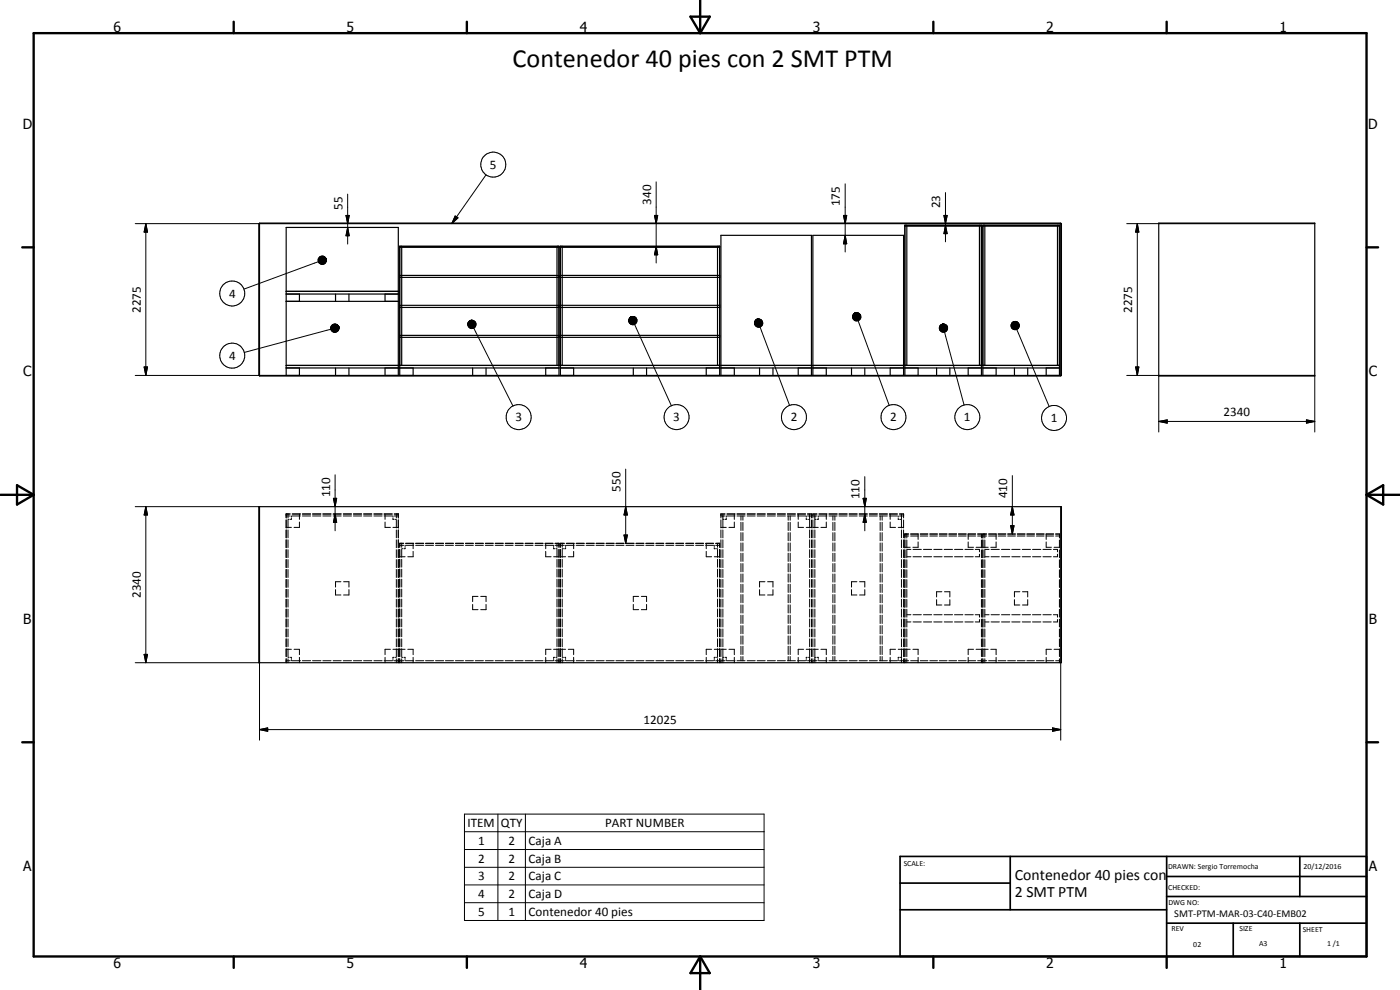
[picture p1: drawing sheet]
<svg xmlns="http://www.w3.org/2000/svg" width="420mm" height="297mm" viewBox="0 0 420 297" stroke-linecap="round" stroke-linejoin="round" font-family="sans-serif">
<g fill="none" stroke="#000" stroke-width=".35">
<path d="M77.7 67.1h240.8v45.5h-240.8zM77.9 66.9h240.4v45.9h-240.4zM120 74.2h47.8M120.6 73.9v35.7M167.2 73.9v35.7M168.2 74.2h47.8M168.7 73.9v35.7M215.3 73.9v35.7M271.6 67.9h22.9M272.1 67.6v42M294 67.6v42M295 67.9h23"/>
<path d="M295.6 67.6v42M317.4 67.6v42M347.8 67.1h46.8M347.8 66.9h46.8v45.9h-46.8zM85.9 87.4h33.6M85.9 88.2h33.6M85.9 90.4h33.6M89.9 88.2v2.2M100.7 88.2v2.2M104.7 88.2v2.2M115.6 88.2v2.2M120 92.2h47.8"/>
<path d="M120 91.6h47.8M120 83.2h47.8M120 82.6h47.8M168.2 92.2h47.8M168.2 91.6h47.8M168.2 83.2h47.8M168.2 82.6h47.8M85.9 109.6h33.6M85.9 110.4h33.6M85.9 112.6v-44.4h33.6v44.4M89.9 110.4v2.2M100.7 110.4v2.2"/>
<path d="M104.7 110.4v2.2M115.6 110.4v2.2M120 109.6h47.8M120 110.4h47.8M120 112.6v-38.7h47.8v38.7M120 101.2h47.8M120 100.6h47.8M124 110.4v2.2M141.8 110.4v2.2M145.9 110.4v2.2M163.8 110.4v2.2M168.2 109.6h47.8"/>
<path d="M168.2 110.4h47.8M168.2 112.6v-38.7h47.8v38.7M168.2 101.2h47.8M168.2 100.6h47.8M172.2 110.4v2.2M190.1 110.4v2.2M194 110.4v2.2M212 110.4v2.2M216.4 109.6h27.1M216.4 110.4h27.1M216.4 112.6v-42h27.1v42M220.4 110.4v2.2"/>
<path d="M228 110.4v2.2M232 110.4v2.2M239.6 110.4v2.2M244 112.6v-42h27.2v42M244 109.6h27.2M244 110.4h27.2M248 110.4v2.2M255.6 110.4v2.2M259.5 110.4v2.2M267.2 110.4v2.2M271.6 109.6h22.9M271.6 110.4h22.9"/>
<path d="M271.6 112.6v-45h22.9v45M275.5 110.4v2.2M281.1 110.4v2.2M285.1 110.4v2.2M290.6 110.4v2.2M295 109.6h23M295 110.4h23M295 112.6v-45h23v45M298.9 110.4v2.2M304.4 110.4v2.2M308.4 110.4v2.2M314 110.4v2.2"/>
<path d="M347.8 112.6h46.8M77.7 152h240.8v46.8h-240.8zM77.9 152v46.8M318.3 152v46.8"/>
</g>
<g fill="none" stroke="#000" stroke-width=".3">
<path d="M104.3 58.3v14.9M145.9 52.5l-10.3 14.6M196.9 54.6v24.3M253.6 55.2v20.4M283.7 57.8v14.8M40.6 67.1h37.3M43.8 67.1l.5 2.5h-1zM43.8 67.1v45.5M95.5 77.9l2.4-.3-2.4 .5zM95.5 78.1l2.4-.5-2.4 .8zM95.5 77.7h2.4M95.5 78.4l2.4-.8-2.3 1.1z"/>
<path d="M95.5 77.6h2.4l-2.4 .3zM95.5 78.5l-22.3 8.2M95.5 77.5h2.4M95.6 78.7l2.3-1.1-2.2 1.3zM95.7 77.3l2.2 .3h-2.4zM95.7 78.9l2.2-1.3-2 1.4zM95.9 77.1l.2-.1 1.8 .6zM95.9 77.1l2 .5-2.2-.3zM95.9 79l2-1.4-1.7 1.6zM96.1 77l.2-.1 1.6 .7zM96.2 79.2l1.7-1.6-1.5 1.7zM96.3 76.9l.3-.1 1.3 .8z"/>
<path d="M96.6 76.8l1.3 .8zM96.8 76.8l1.1 .8zM97.1 76.9l.8 .7zM97.4 77l.5 .6zM97.6 77.2l.3 .4zM97.9 77.6l-1.2 1.7h-.3zM97.9 77.6l-1 1.7h-.2zM97.9 77.6l-.7 1.6-.3 .1zM97.9 77.6l-.5 1.5-.2 .1zM97.9 77.6l-.5 1.5zM97.9 77.6l-.3 1.3zM97.9 77.6l-.1 1.1z"/>
<path d="M97.9 77.6v.8zM97.9 77.6v.6zM97.9 77.6v.3zM103.8 64.6h1l-.5 2.5zM104.3 68.2l.5 2.5h-1zM136.6 64.8l.8 .6-1.8 1.7zM196.4 64.6h1l-.5 2.5zM196.9 73.9l.5 2.6h-1zM253.1 64.6h1l-.5 2.5zM253.6 70.6l.5 2.6h-1zM283.3 64.6h1l-.6 2.5zM283.7 67.6l.6 2.5h-1z"/>
<path d="M338.1 67.1h9.7M341.3 67.1l.5 2.5h-1zM341.3 67.1v45.5M99.2 98.4l2.5-.3-2.4 .6zM99.2 98.2h2.5M99.3 98.1h2.4l-2.5 .3zM99.3 98.7l2.4-.6-2.4 .8zM99.3 98.8l-26 6.9M99.3 98h2.4M99.3 98.9l2.4-.8-2.3 1zM99.4 97.9l2.3 .2h-2.4zM99.4 99.1l2.3-1-2.1 1.3z"/>
<path d="M99.5 97.7l2.2 .4-2.3-.2zM99.6 99.4l2.1-1.3-1.9 1.4zM99.7 97.5l.3-.2 1.7 .8zM99.7 97.5l2 .6-2.2-.4zM99.8 99.5l1.9-1.4-1.6 1.6zM100 97.3l.2-.1 1.5 .9zM100.1 99.7l1.6-1.6-1.4 1.6zM100.2 97.2h.3l1.2 .9zM100.5 97.2l1.2 .9zM100.7 97.2l1 .9zM101 97.3l.7 .8zM101.2 97.5l.5 .6z"/>
<path d="M101.4 97.7l.3 .4zM101.7 98.1l-1.1 1.6h-.3zM101.7 98.1l-.8 1.6h-.3zM101.7 98.1l-.6 1.4-.2 .2zM101.7 98.1l-.6 1.4zM101.7 98.1l-.4 1.3zM101.7 98.1l-.2 1.1zM101.7 98.1l-.1 .8zM101.7 98.1v.6zM101.7 98.1v.3zM140.6 96.6l.4-.4zM140.6 96.6l.4-.4-.5 .6z"/>
<path d="M140.9 96.2v2.2M141 96.2l-.6 .8zM141 96.2l-.6 1.1zM141 96.2l-.6 1.4v-.3zM141 96.2l-.5 1.6-.1-.2zM141 96.2l-.4 1.8-.1-.2zM141 96.2l-.2 2.1-.2-.3zM141 96.2v2.2l-.2-.1zM141 96.2l.3 2.4-.3-.2zM141 96.2l.5 2.4h-.2zM141 96.2l.8 2.4h-.3zM141 96.2l1.1 2.3-.3 .1z"/>
<path d="M141 96.2l1.3 2.2-.2 .1zM141 96.2l1.5 2-.2 .2zM141 96.2l1.7 1.8-.2 .2zM141 96.2l1.8 1.5-.1 .3zM141 96.2l1.9 1.3-.1 .2zM141 96.2l1.9 1v.3zM141 96.2l1.8 .7 .1 .3zM141 96.2l1.7 .5 .1 .2zM141 96.2l1.5 .3 .2 .2zM141 96.2l1.5 .3zM141 96.2l1.3 .1zM141 96.2h1.1z"/>
<path d="M141 96.2l.8-.1zM141 96.2l.6-.1zM141 96.2l.3-.1zM141.1 96.2v2.4M142.2 98.4l11.8 23.4M188.8 95.6l.6-.6-.6 .8zM189 95.4l.4-.4-.6 .6zM189.2 95.2l.2-.2-.4 .4zM189.4 95v2.4M189.4 95l-.7 1.1zM189.4 95l-.7 1.4zM189.4 95l-.6 1.6-.1-.2z"/>
<path d="M189.4 95l-.5 1.9-.1-.3zM189.4 95l-.4 2.1-.1-.2zM189.4 95l-.1 2.3-.3-.2zM189.4 95l.1 2.4-.2-.1zM189.4 95l.4 2.5-.3-.1zM189.4 95l.7 2.5h-.3zM189.4 95l.9 2.4-.2 .1zM189.4 95l1.2 2.3-.3 .1zM189.4 95l1.4 2.1-.2 .2zM189.4 95l1.6 1.9-.2 .2zM189.4 95l1.7 1.6-.1 .3zM189.4 95l1.8 1.4-.1 .2z"/>
<path d="M189.4 95l1.8 1.1v.3zM189.4 95l1.8 .9v.2zM189.4 95l1.6 .6 .2 .3zM189.4 95l1.5 .4 .1 .2zM189.4 95l1.5 .4zM189.4 95l1.3 .2zM189.4 95h1zM189.4 95h.8zM189.4 95h.5zM189.4 95h.3zM190.4 97.3l11.1 24.5M226.5 96.5l.7-.7-.8 1z"/>
<path d="M226.6 96.3l.6-.5-.7 .7zM226.8 96.1l.4-.3zM226.8 96.1l.4-.3-.6 .5zM227.1 95.8v2.3M227.2 95.8l-.8 1.3v-.3zM227.2 95.8l-.7 1.5-.1-.2zM227.2 95.8l-.6 1.8-.1-.3zM227.2 95.8l-.4 2-.2-.2zM227.2 95.8l-.2 2.2-.2-.2zM227.2 95.8v2.3l-.2-.1zM227.2 95.8l.2 2.4-.2-.1zM227.2 95.8l.5 2.4h-.3z"/>
<path d="M227.2 95.8l.8 2.4h-.3zM227.2 95.8l1 2.3-.2 .1zM227.2 95.8l1.3 2.1-.3 .2zM227.2 95.8l1.5 1.9-.2 .2zM227.2 95.8l1.6 1.7-.1 .2zM227.2 95.8l1.7 1.4-.1 .3zM227.2 95.8l1.7 1.2v.2zM227.2 95.8l1.7 .9v.3zM227.2 95.8l1.6 .6 .1 .3zM227.2 95.8l1.6 .6zM227.2 95.8l1.3 .2 .2 .2zM227.2 95.8l1.3 .2z"/>
<path d="M227.2 95.8l1.1 .1zM227.2 95.8h.8zM227.2 95.8l.6-.1zM227.2 95.8l.3-.1zM227.3 95.8v2.4M228.1 98.1l8.9 23.6M255.9 94.6l.8-.7-.8 1zM256.1 94.4l.6-.5-.8 .7zM256.2 94.1l.5-.2zM256.2 94.1l.5-.2-.6 .5zM256.7 93.9l-.8 1.3zM256.7 93.9l-.8 1.5v-.2z"/>
<path d="M256.7 93.9l-.7 1.8-.1-.3zM256.7 93.9l-.5 2-.2-.2zM256.7 93.9l-.3 2.2-.2-.2zM256.7 93.9l-.1 2.3-.2-.1zM256.7 93.9l.2 2.4-.3-.1zM256.7 93.9l.4 2.4h-.2zM256.7 93.9l.7 2.4h-.3zM256.7 93.9l1 2.3-.3 .1zM256.7 93.9l1.2 2.2-.2 .1zM256.7 93.9l1.4 1.9-.2 .3zM256.7 93.9l1.5 1.7-.1 .2zM256.7 93.9l1.6 1.5-.1 .2z"/>
<path d="M256.7 93.9l1.6 1.2v.3zM256.7 93.9l1.6 .9v.3zM256.7 93.9l1.6 .7v.2zM256.7 93.9l1.6 .7zM256.7 93.9l1.4 .5zM256.7 93.9l1.3 .2zM256.7 93.9l1 .1zM256.7 93.9h.8zM256.7 93.9l.5-.1zM256.7 93.9h.3zM256.7 93.9v2.4M257.5 96.3l9.4 25.3"/>
<path d="M281.9 98.2l1-.9-1 1.2zM282 97.9l.9-.6-1 .9zM282.1 97.7l.8-.4zM282.1 97.7l.8-.4-.9 .6zM282.4 97.5l.5-.2zM282.7 97.3v2.4M282.9 97.3l-1 1.4v-.2zM282.9 97.3l-.9 1.7-.1-.3zM282.9 97.3l-.8 1.9-.1-.2zM282.9 97.3l-.5 2.1-.3-.2zM282.9 97.3l-.3 2.3-.2-.2zM282.9 97.3l-.1 2.4-.2-.1z"/>
<path d="M282.9 97.3l.2 2.4h-.3zM282.9 97.3l.5 2.4h-.3zM282.9 97.3l.7 2.3-.2 .1zM282.9 97.3l1 2.2-.3 .1zM282.9 97.3l1.1 2-.1 .2zM282.9 97.3l1.3 1.8-.2 .2zM282.9 97.3l1.4 1.5-.1 .3zM282.9 97.3l1.5 1.3-.1 .2zM282.9 97.3l1.5 1v.3zM282.9 97.3l1.4 .8 .1 .2zM282.9 97.3l1.4 .5v.3zM282.9 97.3l1.4 .5z"/>
<path d="M282.9 97.3l1.1 .3zM282.9 97.3l1 .2zM282.9 97.3h.7zM282.9 97.3l.5-.1zM282.9 97.3l.2-.1zM282.9 97.3v2.4M283.5 99.7l5.8 21.8M303.6 97.1l.6-.5-.7 .7zM303.7 96.9l.5-.3zM303.7 96.9l.5-.3-.6 .5zM304.1 96.6v2.2M304.2 96.6l-.8 1z"/>
<path d="M304.2 96.6l-.8 1.3zM304.2 96.6l-.7 1.5zM304.2 96.6l-.6 1.8-.1-.3zM304.2 96.6l-.4 2-.2-.2zM304.2 96.6l-.2 2.2-.2-.2zM304.2 96.6v2.2h-.2zM304.2 96.6l.3 2.3-.3-.1zM304.2 96.6l.5 2.3h-.2zM304.2 96.6l.8 2.3h-.3zM304.2 96.6l1.1 2.2-.3 .1zM304.2 96.6l1.3 2-.2 .2zM304.2 96.6l1.5 1.8-.2 .2z"/>
<path d="M304.2 96.6l1.6 1.6-.1 .2zM304.2 96.6l1.7 1.4-.1 .2zM304.2 96.6l1.7 1.1v.3zM304.2 96.6l1.7 .8v.3zM304.2 96.6l1.6 .6 .1 .2zM304.2 96.6l1.6 .6zM304.2 96.6l1.3 .1 .1 .2zM304.2 96.6l1.3 .1zM304.2 96.6h1.1zM304.2 96.6l.8-.1zM304.2 96.6l.5-.2zM304.2 96.6l.2-.1z"/>
<path d="M304.3 96.6v2.3M305.1 98.8l9.8 23.2M40.6 112.6h37.3M43.3 110.1h1l-.5 2.5zM338.1 112.6h9.7M340.8 110.1h1l-.5 2.5zM347.8 112.8v16.8M394.6 112.8v16.8M347.8 126.4l2.5-.4v1zM347.8 126.4h46.8M392.1 126l2.5 .4-2.5 .6zM40.6 152h37.3"/>
<path d="M43.8 152l.5 2.5h-1zM43.8 152v46.8M85.9 154.8h1.2M85.9 158.2h1.5M85.9 156v2.4M85.9 159v2.4M86.4 155.8h.4M86.4 154.2v1.2M86.4 156v2.4M86.4 159v2.4M87.1 154.2h-1.2v1.2M87.4 155.5v.3h-.2"/>
<path d="M87.4 154.8v.4M87.7 154.2h2.5M87.7 154.8h2.5M89.9 156.6v1.6h-1.6M89.9 154.2v1.6M90.8 154.2h2.4M90.8 154.8h2.4M93.8 154.2h2.5M93.8 154.8h2.5M96.9 154.2h2.4M96.9 154.8h2.4M100 154.2h2.4"/>
<path d="M100 154.8h2.4M100.1 149.5h.9l-.4 2.5zM100.6 154.2l.4 2.5h-.9zM100.6 142.5v16.8M103 154.2h2.5M103 154.8h2.5M106.1 154.2h2.4M106.1 154.8h2.4M109.1 154.2h2.5M109.1 154.8h2.5M112.2 154.2h2.5M112.2 154.8h2.5"/>
<path d="M115.3 154.2h2.4M115.3 154.8h2.4M115.6 156.6v1.6h1.6M115.6 154.2v1.6M117.9 158.2h1.6M117.9 155.5v.3h.4M117.9 154.8v.4M118.3 154.2h1.2v1.2M118.3 154.8h1.2M118.6 155.8h.3M118.9 154.2v1.2M118.9 156v2.4"/>
<path d="M118.9 159v2.4M119.5 156v2.4M119.5 159v2.4M187.8 152l.5 2.5h-1zM187.8 140.8v22.2M216.4 156v2.4M216.4 159v2.4M216.4 154.8h1.2M216.4 158.2h1.6M216.9 154.2v1.2M216.9 155.5v.3h.4M216.9 156v2.4"/>
<path d="M216.9 159v2.4M217.6 154.2h-1.2v1.2M218 155.5v.3h-.4M218 154.8v.4M218.2 154.2h2.4M218.2 154.8h2.4M220.4 156.6v1.6h-1.6M220.4 154.2v1.6M221.2 154.2h2.4M221.2 154.8h2.4M222.4 154.8v1.3M222.4 156.7v2.5"/>
<path d="M222.4 159.8v2.5M223 154.8v1.3M223 156.7v2.5M223 159.8v2.5M224.2 154.2h2.4M224.2 154.8h2.4M227.2 154.2h2.4M227.2 154.8h2.4M230.3 154.2h2.4M230.3 154.8h2.4M233.3 154.2h2.4M233.3 154.8h2.4"/>
<path d="M236.3 154.2h2.4M236.3 154.8h2.4M236.5 154.8v1.3M236.5 156.7v2.5M236.5 159.8v2.5M237.1 154.8v1.3M237.1 156.7v2.5M237.1 159.8v2.5M239.3 154.2h2.5M239.3 154.8h2.5M239.6 156.6v1.6h1.6M239.6 154.2v1.6"/>
<path d="M242 158.2h1.5M242 155.5v.3h.3M242 154.8v.4M242.3 154.2h1.2v1.2M242.3 154.8h1.2M243 154.2v1.2M243 155.5v.3h-.4M243 156v2.4M243 159v2.4M243.5 156v2.4M243.5 159v2.4M244 156v2.4"/>
<path d="M244 159v2.4M244 154.8h1.2M244 158.2h1.6M244.5 154.2v1.2M244.5 155.5v.3h.4M244.5 156v2.4M244.5 159v2.4M245.2 154.2h-1.2v1.2M245.6 154.8v.4M245.6 155.5v.3h-.4M245.8 154.2h2.4M245.8 154.8h2.4"/>
<path d="M248 156.6v1.6h-1.6M248 154.2v1.6M248.8 154.2h2.4M248.8 154.8h2.4M250 154.8v1.3M250 156.7v2.5M250 159.8v2.5M250.6 154.8v1.3M250.6 156.7v2.5M250.6 159.8v2.5M251.8 154.2h2.4M251.8 154.8h2.4"/>
<path d="M254.8 154.2h2.4M254.8 154.8h2.4M257.8 154.2h2.5M257.8 154.8h2.5M259 149.5h1l-.5 2.5zM259.5 154.2l.5 2.5h-1zM259.5 143v16.3M260.9 154.2h2.4M260.9 154.8h2.4M263.9 154.2h2.4M263.9 154.8h2.4M264.1 154.8v1.3"/>
<path d="M264.1 156.7v2.5M264.1 159.8v2.5M264.7 154.8v1.3M264.7 156.7v2.5M264.7 159.8v2.5M266.9 154.2h2.4M266.9 154.8h2.4M267.2 156.6v1.6h1.6M267.2 154.2v1.6M269.6 158.2h1.6M269.6 155.5v.3h.3M269.6 154.8v.4"/>
<path d="M269.9 154.2h1.3v1.2M269.9 154.8h1.3M270.5 154.2v1.2M270.5 155.5v.3h-.3M270.5 156v2.4M270.5 159v2.4M271.2 156v2.4M271.2 159v2.4M303.3 157.7h1l-.5 2.5zM303.8 152l.5 2.5h-1zM303.8 142.7v17.5M85.9 162v2.3"/>
<path d="M85.9 164.9v2.4M85.9 167.9v2.4M85.9 170.9v2.4M85.9 173.9v2.3M85.9 176.8v2.4M85.9 179.8v2.4M86.4 162v2.3M86.4 164.9v2.4M86.4 167.9v2.4M86.4 170.9v2.4M86.4 173.9v2.3M86.4 176.8v2.4"/>
<path d="M86.4 179.8v2.4M100.7 176.9v1.6h1.6M102.3 174.5h-1.6v1.6M103.1 174.5h1.6v1.6M104.7 176.9v1.6h-1.6M118.9 162v2.3M118.9 164.9v2.4M118.9 167.9v2.4M118.9 170.9v2.4M118.9 173.9v2.3M118.9 176.8v2.4M118.9 179.8v2.4"/>
<path d="M119.5 162v2.3M119.5 164.9v2.4M119.5 167.9v2.4M119.5 170.9v2.4M119.5 173.9v2.3M119.5 176.8v2.4M119.5 179.8v2.4M120 164.8v2.4M120 167.8v2.4M120 170.8v2.3M120 173.8v2.3M120 176.7v2.4"/>
<path d="M120 179.7v2.4M120 163.6h1.1M120 167h1.6M120.6 163v1.2M120.6 164.8v2.4M120.6 167.8v2.4M120.6 170.8v2.3M120.6 173.8v2.3M120.6 176.7v2.4M120.6 179.7v2.4M120.6 164.6h.3M121.1 163h-1.1v1.2"/>
<path d="M121.6 164.3v.3h-.4M121.6 163.6v.4M121.7 163h2.5M121.7 163.6h2.5M124 165.4v1.6h-1.6M124 163v1.6M124.7 163h2.5M124.7 163.6h2.5M127.7 163h2.4M127.7 163.6h2.4M130.7 163h2.4M130.7 163.6h2.4"/>
<path d="M133.7 163h2.4M133.7 163.6h2.4M136.7 163h2.4M136.7 163.6h2.4M139.7 163h2.4M139.7 163.6h2.4M142.7 163h2.4M142.7 163.6h2.4M143.5 178.9h-1.7v1.6M144.3 178.9h1.6v1.6M145.7 163h2.3M145.7 163.6h2.3"/>
<path d="M148.6 163h2.4M148.6 163.6h2.4M151.6 163h2.4M151.6 163.6h2.4M154.6 163h2.4M154.6 163.6h2.4M157.6 163h2.4M157.6 163.6h2.4M160.6 163h2.4M160.6 163.6h2.4M163.6 163h2.4M163.6 163.6h2.4"/>
<path d="M163.8 163v1.6M163.8 165.4v1.6h1.6M166.1 167h1.7M166.1 163.6v.4M166.1 164.3v.3h.4M166.6 163h1.2v1.2M166.6 163.6h1.2M166.8 164.6h.4M167.2 163v1.2M167.2 164.8v2.4M167.2 167.8v2.4M167.2 170.8v2.3"/>
<path d="M167.2 173.8v2.3M167.2 176.7v2.4M167.2 179.7v2.4M167.8 164.8v2.4M167.8 167.8v2.4M167.8 170.8v2.3M167.8 173.8v2.3M167.8 176.7v2.4M167.8 179.7v2.4M168.2 163.6h1.2M168.2 164.8v2.4M168.2 167.8v2.4"/>
<path d="M168.2 170.8v2.3M168.2 173.8v2.3M168.2 176.7v2.4M168.2 179.7v2.4M168.2 167h1.5M168.7 163v1.2M168.7 164.8v2.4M168.7 167.8v2.4M168.7 170.8v2.3M168.7 173.8v2.3M168.7 176.7v2.4M168.7 179.7v2.4"/>
<path d="M168.7 164.6h.4M169.4 163h-1.2v1.2M169.7 164.3v.3h-.3M169.7 163.6v.4M170 163h2.3M170 163.6h2.3M172.2 165.4v1.6h-1.7M172.2 163v1.6M172.9 163h2.4M172.9 163.6h2.4M175.9 163h2.4M175.9 163.6h2.4"/>
<path d="M178.9 163h2.4M178.9 163.6h2.4M181.9 163h2.4M181.9 163.6h2.4M184.9 163h2.4M184.9 163.6h2.4M187.3 160.5h1l-.5 2.5zM187.9 163h2.4M187.9 163.6h2.4M190.9 163h2.3M190.9 163.6h2.3M191.7 178.9h-1.6v1.6"/>
<path d="M192.5 178.9h1.5v1.6M193.8 163h2.4M193.8 163.6h2.4M196.8 163h2.4M196.8 163.6h2.4M199.8 163h2.4M199.8 163.6h2.4M202.8 163h2.4M202.8 163.6h2.4M205.8 163h2.4M205.8 163.6h2.4M208.8 163h2.3"/>
<path d="M208.8 163.6h2.3M211.8 163h2.4M211.8 163.6h2.4M212 165.4v1.6h1.6M212 163v1.6M214.4 167h1.6M214.4 164.3v.3h.3M214.4 163.6v.4M214.8 163h1.2v1.2M214.8 163.6h1.2M215 164.6h.3M215.3 163v1.2"/>
<path d="M215.3 164.8v2.4M215.3 167.8v2.4M215.3 170.8v2.3M215.3 173.8v2.3M215.3 176.7v2.4M215.3 179.7v2.4M216 164.8v2.4M216 167.8v2.4M216 170.8v2.3M216 173.8v2.3M216 176.7v2.4M216 179.7v2.4"/>
<path d="M216.4 162v2.3M216.4 164.9v2.4M216.4 167.9v2.4M216.4 170.9v2.4M216.4 173.9v2.3M216.4 176.8v2.4M216.4 179.8v2.4M216.9 162v2.3M216.9 164.9v2.4M216.9 167.9v2.4M216.9 170.9v2.4M216.9 173.9v2.3"/>
<path d="M216.9 176.8v2.4M216.9 179.8v2.4M222.4 162.9v2.5M222.4 166v2.4M222.4 169.1v2.5M222.4 172.2v2.5M222.4 175.3v2.5M222.4 178.4v2.4M223 162.9v2.5M223 166v2.4M223 169.1v2.5M223 172.2v2.5"/>
<path d="M223 175.3v2.5M223 178.4v2.4M228 176.9v1.6h1.6M229.6 174.5h-1.6v1.6M230.4 174.5h1.6v1.6M232 176.9v1.6h-1.6M236.5 162.9v2.5M236.5 166v2.4M236.5 169.1v2.5M236.5 172.2v2.5M236.5 175.3v2.5M236.5 178.4v2.4"/>
<path d="M237.1 162.9v2.5M237.1 166v2.4M237.1 169.1v2.5M237.1 172.2v2.5M237.1 175.3v2.5M237.1 178.4v2.4M243 162v2.3M243 164.9v2.4M243 167.9v2.4M243 170.9v2.4M243 173.9v2.3M243 176.8v2.4"/>
<path d="M243 179.8v2.4M243.5 162v2.3M243.5 164.9v2.4M243.5 167.9v2.4M243.5 170.9v2.4M243.5 173.9v2.3M243.5 176.8v2.4M243.5 179.8v2.4M244 162v2.3M244 164.9v2.4M244 167.9v2.4M244 170.9v2.4"/>
<path d="M244 173.9v2.3M244 176.8v2.4M244 179.8v2.4M244.5 162v2.3M244.5 164.9v2.4M244.5 167.9v2.4M244.5 170.9v2.4M244.5 173.9v2.3M244.5 176.8v2.4M244.5 179.8v2.4M250 162.9v2.5M250 166v2.4"/>
<path d="M250 169.1v2.5M250 172.2v2.5M250 175.3v2.5M250 178.4v2.4M250.6 162.9v2.5M250.6 166v2.4M250.6 169.1v2.5M250.6 172.2v2.5M250.6 175.3v2.5M250.6 178.4v2.4M255.6 176.9v1.6h1.6M257.2 174.5h-1.6v1.6"/>
<path d="M258 174.5h1.5v1.6M259.5 176.9v1.6h-1.5M264.1 162.9v2.5M264.1 166v2.4M264.1 169.1v2.5M264.1 172.2v2.5M264.1 175.3v2.5M264.1 178.4v2.4M264.7 162.9v2.5M264.7 166v2.4M264.7 169.1v2.5M264.7 172.2v2.5"/>
<path d="M264.7 175.3v2.5M264.7 178.4v2.4M270.5 162v2.3M270.5 164.9v2.4M270.5 167.9v2.4M270.5 170.9v2.4M270.5 173.9v2.3M270.5 176.8v2.4M270.5 179.8v2.4M271.2 162v2.3M271.2 164.9v2.4M271.2 167.9v2.4"/>
<path d="M271.2 170.9v2.4M271.2 173.9v2.3M271.2 176.8v2.4M271.2 179.8v2.4M271.6 164.2h1.6M271.6 160.8h1.1M271.6 162v2.4M271.6 165v2.3M271.6 167.9v2.4M271.6 170.9v2.4M271.6 173.9v2.4M271.6 176.8v2.4"/>
<path d="M271.6 179.8v2.4M272.1 167h1.3M272.1 160.2v1.2M272.1 162v2.4M272.1 165v2.3M272.1 167.9v2.4M272.1 170.9v2.4M272.1 173.9v2.4M272.1 176.8v2.4M272.1 179.8v2.4M272.1 164.8h1.3M272.7 160.2h-1.1v1.2"/>
<path d="M273.3 160.8h2.3M273.3 160.2h2.3M274 167h2.5M274 164.8h2.5M275.5 162.6v1.6h-1.5M275.5 160.2v1.6M276.2 160.8h2.3M276.2 160.2h2.3M277.1 167h2.5M277.1 164.8h2.5M279 160.8h2.3M279 160.2h2.3"/>
<path d="M280.2 167h2.5M280.2 164.8h2.5M281.1 179.9v1.6h1.5M281.9 160.8h2.3M281.9 160.2h2.3M282.6 177.5h-1.5v1.6M283.4 167h2.5M283.4 164.8h2.5M283.5 177.5h1.6v1.6M284.8 160.8h2.3M284.8 160.2h2.3M285.1 179.9v1.6h-1.6"/>
<path d="M286.5 167h2.5M286.5 164.8h2.5M287.6 160.8h2.4M287.6 160.2h2.4M289.6 167h2.5M289.6 164.8h2.5M290.5 160.8h2.3M290.5 160.2h2.3M290.6 162.6v1.6h1.6M290.6 160.2v1.6M292.7 164.8h1.3v.8M292.9 164.2h1.6"/>
<path d="M293.4 160.8h1.1M293.4 160.2h1.1v1.2M294 166.3v.7h-1.3M294.5 162v2.4M294.5 165v2.3M294.5 167.9v2.4M294.5 170.9v2.4M294.5 173.9v2.4M294.5 176.8v2.4M294.5 179.8v2.4M295 164.2h1.6M295 162v2.4"/>
<path d="M295 165v2.3M295 167.9v2.4M295 170.9v2.4M295 173.9v2.4M295 176.8v2.4M295 179.8v2.4M295 160.8h1.1M295.6 167h1.2M295.6 160.2v1.2M295.6 162v2.4M295.6 165v2.3M295.6 167.9v2.4"/>
<path d="M295.6 170.9v2.4M295.6 173.9v2.4M295.6 176.8v2.4M295.6 179.8v2.4M295.6 164.8h1.2M296.1 160.2h-1.1v1.2M296.7 160.8h2.3M296.7 160.2h2.3M297.4 167h2.5M297.4 164.8h2.5M298.9 162.6v1.6h-1.6M298.9 160.2v1.6"/>
<path d="M299.5 160.8h2.4M299.5 160.2h2.4M300.6 167h2.5M300.6 164.8h2.5M302.4 160.8h2.3M302.4 160.2h2.3M303.6 167h2.5M303.6 164.8h2.5M304.4 179.9v1.6h1.7M305.3 160.8h2.3M305.3 160.2h2.3M306.1 177.5h-1.7v1.6"/>
<path d="M306.8 167h2.5M306.8 164.8h2.5M306.9 177.5h1.5v1.6M308.2 160.8h2.3M308.2 160.2h2.3M308.4 179.9v1.6h-1.5M309.9 167h2.5M309.9 164.8h2.5M311.1 160.8h2.2M311.1 160.2h2.2M313 167h2.5M313 164.8h2.5"/>
<path d="M313.9 160.8h2.3M313.9 160.2h2.3M314 162.6v1.6h1.5M314 160.2v1.6M316.1 164.8h1.3v.8M316.3 164.2h1.7M316.8 160.2h1.2v1.2M316.8 160.8h1.2M317.4 166.3v.7h-1.3M318 162v2.4M318 165v2.3M318 167.9v2.4"/>
<path d="M318 170.9v2.4M318 173.9v2.4M318 176.8v2.4M318 179.8v2.4M40.6 198.8h37.3v23.3M43.3 196.3h1l-.5 2.5zM85.9 198.2h1.2M85.9 194.8h1.5M85.9 182.8v2.4M85.9 185.7v2.4M85.9 188.7v2.4M85.9 191.7v2.4"/>
<path d="M85.9 194.7v2.3M85.9 197.7v1.1M86.4 197.2h.4M86.4 182.8v2.4M86.4 185.7v2.4M86.4 188.7v2.4M86.4 191.7v2.4M86.4 194.7v2.3M86.4 197.7v1.1M87.2 197.2h.2v.4M87.4 197.9v.3M87.7 198.2h2.5"/>
<path d="M88.3 194.8h1.6v1.6M89.9 197.2v1.6M90.8 198.2h2.4M93.8 198.2h2.5M96.9 198.2h2.4M100 198.2h2.4M103 198.2h2.5M106.1 198.2h2.4M109.1 198.2h2.5M112.2 198.2h2.5M115.3 198.2h2.4M115.6 197.2v1.6"/>
<path d="M117.2 194.8h-1.6v1.6M117.9 194.8h1.6M117.9 197.9v.3M118.3 198.2h1.2M118.3 197.2h-.4v.4M118.6 197.2h.3M118.9 182.8v2.4M118.9 185.7v2.4M118.9 188.7v2.4M118.9 191.7v2.4M118.9 194.7v2.3M118.9 197.7v1.1"/>
<path d="M119.5 182.8v2.4M119.5 185.7v2.4M119.5 188.7v2.4M119.5 191.7v2.4M119.5 194.7v2.3M119.5 197.7v1.1M120 198.2h1.1M120 194.8h1.6M120 182.7v2.4M120 185.7v2.4M120 188.7v2.4M120 191.7v2.4"/>
<path d="M120 194.6v2.4M120 197.7v1.1M120.6 197.2h.3M120.6 182.7v2.4M120.6 185.7v2.4M120.6 188.7v2.4M120.6 191.7v2.4M120.6 194.6v2.4M120.6 197.7v1.1M121.2 197.2h.4v.4M121.6 197.9v.3M121.7 198.2h2.5"/>
<path d="M122.4 194.8h1.6v1.6M124 197.2v1.6M124.7 198.2h2.5M127.7 198.2h2.4M130.7 198.2h2.4M133.7 198.2h2.4M136.7 198.2h2.4M139.7 198.2h2.4M141.8 181.4v1.5h1.7M142.7 198.2h2.4M145.7 198.2h2.3M145.9 181.4v1.5h-1.6"/>
<path d="M148.6 198.2h2.4M151.6 198.2h2.4M154.6 198.2h2.4M157.6 198.2h2.4M160.6 198.2h2.4M163.6 198.2h2.4M163.8 197.2v1.6M165.4 194.8h-1.6v1.6M166.1 194.8h1.7M166.1 197.9v.3M166.5 197.2h-.4v.4M166.6 198.2h1.2"/>
<path d="M166.8 197.2h.4M167.2 182.7v2.4M167.2 185.7v2.4M167.2 188.7v2.4M167.2 191.7v2.4M167.2 194.6v2.4M167.2 197.7v1.1M167.8 182.7v2.4M167.8 185.7v2.4M167.8 188.7v2.4M167.8 191.7v2.4M167.8 194.6v2.4"/>
<path d="M167.8 197.7v1.1M168.2 198.2h1.2M168.2 194.8h1.5M168.2 182.7v2.4M168.2 185.7v2.4M168.2 188.7v2.4M168.2 191.7v2.4M168.2 194.6v2.4M168.2 197.7v1.1M168.7 197.2h.4M168.7 182.7v2.4M168.7 185.7v2.4"/>
<path d="M168.7 188.7v2.4M168.7 191.7v2.4M168.7 194.6v2.4M168.7 197.7v1.1M169.4 197.2h.3v.4M169.7 197.9v.3M170 198.2h2.3M170.5 194.8h1.7v1.6M172.2 197.2v1.6M172.9 198.2h2.4M175.9 198.2h2.4M178.9 198.2h2.4"/>
<path d="M181.9 198.2h2.4M184.9 198.2h2.4M187.9 198.2h2.4M190.1 181.4v1.5h1.6M190.9 198.2h2.3M193.8 198.2h2.4M194 181.4v1.5h-1.5M196.8 198.2h2.4M199.8 198.2h2.4M202.8 198.2h2.4M205.8 198.2h2.4M208.8 198.2h2.3"/>
<path d="M211.8 198.2h2.4M212 197.2v1.6M213.6 194.8h-1.6v1.6M214.4 194.8h1.6M214.4 197.9v.3M214.7 197.2h-.3v.4M214.8 198.2h1.2M215 197.2h.3M215.3 182.7v2.4M215.3 185.7v2.4M215.3 188.7v2.4M215.3 191.7v2.4"/>
<path d="M215.3 194.6v2.4M215.3 197.7v1.1M216 182.7v2.4M216 185.7v2.4M216 188.7v2.4M216 191.7v2.4M216 194.6v2.4M216 197.7v1.1M216.4 182.8v2.4M216.4 185.7v2.4M216.4 188.7v2.4M216.4 191.7v2.4"/>
<path d="M216.4 194.7v2.3M216.4 197.7v1.1M216.4 198.2h1.2M216.4 194.8h1.6M216.9 182.8v2.4M216.9 185.7v2.4M216.9 188.7v2.4M216.9 191.7v2.4M216.9 194.7v2.3M216.9 197.7v1.1M217.3 197.2h-.4v.4M217.6 197.2h.4v.4"/>
<path d="M218 197.9v.3M218.2 198.2h2.4M218.8 194.8h1.6v1.6M220.4 197.2v1.6M221.2 198.2h2.4M222.4 181.5v2.4M222.4 184.6v2.5M222.4 187.7v2.5M222.4 190.8v2.5M222.4 193.9v2.5M222.4 197v1.2M223 181.5v2.4"/>
<path d="M223 184.6v2.5M223 187.7v2.5M223 190.8v2.5M223 193.9v2.5M223 197v1.2M224.2 198.2h2.4M227.2 198.2h2.4M230.3 198.2h2.4M233.3 198.2h2.4M236.3 198.2h2.4M236.5 181.5v2.4M236.5 184.6v2.5"/>
<path d="M236.5 187.7v2.5M236.5 190.8v2.5M236.5 193.9v2.5M236.5 197v1.2M237.1 181.5v2.4M237.1 184.6v2.5M237.1 187.7v2.5M237.1 190.8v2.5M237.1 193.9v2.5M237.1 197v1.2M239.3 198.2h2.5M239.6 197.2v1.6"/>
<path d="M241.2 194.8h-1.6v1.6M242 194.8h1.5M242 197.9v.3M242.3 197.2h-.3v.4M242.3 198.2h1.2M242.6 197.2h.4v.4M243 182.8v2.4M243 185.7v2.4M243 188.7v2.4M243 191.7v2.4M243 194.7v2.3M243 197.7v1.1"/>
<path d="M243.5 182.8v2.4M243.5 185.7v2.4M243.5 188.7v2.4M243.5 191.7v2.4M243.5 194.7v2.3M243.5 197.7v1.1M244 182.8v2.4M244 185.7v2.4M244 188.7v2.4M244 191.7v2.4M244 194.7v2.3M244 197.7v1.1"/>
<path d="M244 198.2h1.2M244 194.8h1.6M244.5 182.8v2.4M244.5 185.7v2.4M244.5 188.7v2.4M244.5 191.7v2.4M244.5 194.7v2.3M244.5 197.7v1.1M244.9 197.2h-.4v.4M245.2 197.2h.4v.4M245.6 197.9v.3M245.8 198.2h2.4"/>
<path d="M246.4 194.8h1.6v1.6M248 197.2v1.6M248.8 198.2h2.4M250 181.5v2.4M250 184.6v2.5M250 187.7v2.5M250 190.8v2.5M250 193.9v2.5M250 197v1.2M250.6 181.5v2.4M250.6 184.6v2.5M250.6 187.7v2.5"/>
<path d="M250.6 190.8v2.5M250.6 193.9v2.5M250.6 197v1.2M251.8 198.2h2.4M254.8 198.2h2.4M257.8 198.2h2.5M260.9 198.2h2.4M263.9 198.2h2.4M264.1 181.5v2.4M264.1 184.6v2.5M264.1 187.7v2.5M264.1 190.8v2.5"/>
<path d="M264.1 193.9v2.5M264.1 197v1.2M264.7 181.5v2.4M264.7 184.6v2.5M264.7 187.7v2.5M264.7 190.8v2.5M264.7 193.9v2.5M264.7 197v1.2M266.9 198.2h2.4M267.2 197.2v1.6M268.8 194.8h-1.6v1.6M269.6 194.8h1.6"/>
<path d="M269.6 197.9v.3M269.9 197.2h-.3v.4M269.9 198.2h1.3M270.2 197.2h.3v.4M270.5 182.8v2.4M270.5 185.7v2.4M270.5 188.7v2.4M270.5 191.7v2.4M270.5 194.7v2.3M270.5 197.7v1.1M271.2 182.8v2.4M271.2 185.7v2.4"/>
<path d="M271.2 188.7v2.4M271.2 191.7v2.4M271.2 194.7v2.3M271.2 197.7v1.1M271.6 198.2h1.1M271.6 194.8h1.6M271.6 182.8v2.4M271.6 185.8v2.3M271.6 188.7v2.4M271.6 191.7v2.4M271.6 194.7v2.3M271.6 197.7v1.1"/>
<path d="M272.1 182.8v2.4M272.1 185.8v2.3M272.1 188.7v2.4M272.1 191.7v2.4M272.1 194.7v2.3M272.1 197.7v1.1M272.1 186.6h1.3M272.1 184.4h1.3M273.3 198.2h2.3M274 194.8h1.5v1.6M274 186.6h2.5M274 184.4h2.5"/>
<path d="M275.5 197.2v1.6M276.2 198.2h2.3M277.1 186.6h2.5M277.1 184.4h2.5M279 198.2h2.3M280.2 186.6h2.5M280.2 184.4h2.5M281.9 198.2h2.3M283.4 186.6h2.5M283.4 184.4h2.5M284.8 198.2h2.3M286.5 186.6h2.5"/>
<path d="M286.5 184.4h2.5M287.6 198.2h2.4M289.6 186.6h2.5M289.6 184.4h2.5M290.5 198.2h2.3M290.6 197.2v1.6M292.2 194.8h-1.6v1.6M292.7 184.4h1.3v.8M292.9 194.8h1.6M293.4 198.2h1.1M294 185.9v.7h-1.3M294.5 182.8v2.4"/>
<path d="M294.5 185.8v2.3M294.5 188.7v2.4M294.5 191.7v2.4M294.5 194.7v2.3M294.5 197.7v1.1M295 198.2h1.1M295 194.8h1.6M295 182.8v2.4M295 185.8v2.3M295 188.7v2.4M295 191.7v2.4M295 194.7v2.3"/>
<path d="M295 197.7v1.1M295.6 182.8v2.4M295.6 185.8v2.3M295.6 188.7v2.4M295.6 191.7v2.4M295.6 194.7v2.3M295.6 197.7v1.1M295.6 186.6h1.2M295.6 184.4h1.2M296.7 198.2h2.3M297.3 194.8h1.6v1.6M297.4 186.6h2.5"/>
<path d="M297.4 184.4h2.5M298.9 197.2v1.6M299.5 198.2h2.4M300.6 186.6h2.5M300.6 184.4h2.5M302.4 198.2h2.3M303.6 186.6h2.5M303.6 184.4h2.5M305.3 198.2h2.3M306.8 186.6h2.5M306.8 184.4h2.5M308.2 198.2h2.3"/>
<path d="M309.9 186.6h2.5M309.9 184.4h2.5M311.1 198.2h2.2M313 186.6h2.5M313 184.4h2.5M313.9 198.2h2.3M314 197.2v1.6M315.5 194.8h-1.5v1.6M316.1 184.4h1.3v.8M316.3 194.8h1.7M316.8 198.2h1.2M317.4 185.9v.7h-1.3"/>
<path d="M318 182.8v2.4M318 185.8v2.3M318 188.7v2.4M318 191.7v2.4M318 194.7v2.3M318 197.7v1.1M318.3 198.8v23.3M77.9 218.9l2.4-.5v1zM77.9 218.9h240.4M315.9 218.4l2.4 .5-2.4 .5zM139.4 244.3h89.9v31.9h-89.9zM139.4 249.6h89.9"/>
<path d="M139.4 254.9h89.9M149.4 244.3v31.9M157.7 244.3v31.9M139.4 260.2h89.9M139.4 265.5h89.9M139.4 270.8h89.9"/>
<circle cx="148" cy="49.4" r="3.8"/>
<circle cx="69.7" cy="88" r="3.8"/>
<circle cx="69.7" cy="106.7" r="3.8"/>
<circle cx="155.6" cy="125.2" r="3.8"/>
<circle cx="203" cy="125.2" r="3.8"/>
<circle cx="238.3" cy="125.2" r="3.8"/>
<circle cx="268.2" cy="125.2" r="3.7"/>
<circle cx="290.3" cy="125.2" r="3.8"/>
<circle cx="316.3" cy="125.4" r="3.8"/>
</g>
<g fill="none" stroke="#000" stroke-width=".71">
<path d="M10.1 9.9h400v277.1h-400zM70.1 6.5v3.4M140.1 6.5v3.4M207.2 5h5.8l-2.9 4.9zM210.1 0v9.9M280.1 6.5v3.4M350.1 6.5v3.4M6.7 74.2h3.4M410.1 74.2h3.5M.1 148.5h10M5.1 145.6l5 2.9-5 2.9zM410.1 148.5h10"/>
<path d="M410.1 148.5l5-2.9v5.8zM6.7 222.7h3.4M410.1 222.7h3.5M70.1 287v3.4M140.1 287v3.4M210.1 287v10M210.1 287l2.9 5h-5.8zM280.1 287v3.4M350.1 287v3.4"/>
</g>
<path d="M270.1 257h140v30h-140zM303.2 257v16M350.1 257v30M390.1 257v12M270.1 265h33.1M270.1 273h80M350.1 277h60M350.1 269h60M350.1 263h60M370.1 277v10M390.1 277v10" fill="none" stroke="#000" stroke-width=".51"/>
<g fill="#000">
<path d="M43.8 67.1l.5 2.5h-1zM97.6 77.2l.3 .4zM97.4 77l.5 .6zM97.1 76.9l.8 .7zM96.8 76.8l1.1 .8zM96.6 76.8l1.3 .8zM96.3 76.9l.3-.1 1.3 .8zM96.1 77l.2-.1 1.6 .7zM95.9 77.1l.2-.1 1.8 .6zM95.9 77.1l2 .5-2.2-.3zM95.5 77.9l2.4-.3-2.4 .5zM95.5 78.1l2.4-.5-2.4 .8z"/>
<path d="M95.5 78.4l2.4-.8-2.3 1.1zM95.6 78.7l2.3-1.1-2.2 1.3zM95.7 78.9l2.2-1.3-2 1.4zM95.9 79l2-1.4-1.7 1.6zM96.2 79.2l1.7-1.6-1.5 1.7zM97.9 77.6l-1.2 1.7h-.3zM97.9 77.6l-1 1.7h-.2zM97.9 77.6l-.7 1.6-.3 .1zM97.9 77.6l-.5 1.5-.2 .1zM97.9 77.6l-.5 1.5zM97.9 77.6l-.3 1.3zM97.9 77.6l-.1 1.1z"/>
<path d="M97.9 77.6v.8zM97.9 77.6v.6zM97.9 77.6v.3zM103.8 64.6h1l-.5 2.5zM104.3 68.2l.5 2.5h-1zM136.6 64.8l.8 .6-1.8 1.7zM196.4 64.6h1l-.5 2.5zM196.9 73.9l.5 2.6h-1zM253.1 64.6h1l-.5 2.5zM253.6 70.6l.5 2.6h-1zM283.3 64.6h1l-.6 2.5zM283.7 67.6l.6 2.5h-1z"/>
<path d="M341.3 67.1l.5 2.5h-1zM101.4 97.7l.3 .4zM101.2 97.5l.5 .6zM101 97.3l.7 .8zM100.7 97.2l1 .9zM100.5 97.2l1.2 .9zM100.2 97.2h.3l1.2 .9zM100 97.3l.2-.1 1.5 .9zM99.7 97.5l.3-.2 1.7 .8zM99.7 97.5l2 .6-2.2-.4zM99.5 97.7l2.2 .4-2.3-.2zM99.2 98.4l2.5-.3-2.4 .6z"/>
<path d="M99.3 98.7l2.4-.6-2.4 .8zM99.3 98.9l2.4-.8-2.3 1zM99.4 99.1l2.3-1-2.1 1.3zM99.6 99.4l2.1-1.3-1.9 1.4zM99.8 99.5l1.9-1.4-1.6 1.6zM100.1 99.7l1.6-1.6-1.4 1.6zM101.7 98.1l-1.1 1.6h-.3zM101.7 98.1l-.8 1.6h-.3zM101.7 98.1l-.6 1.4-.2 .2zM101.7 98.1l-.6 1.4zM101.7 98.1l-.4 1.3zM101.7 98.1l-.2 1.1z"/>
<path d="M101.7 98.1l-.1 .8zM101.7 98.1v.6zM101.7 98.1v.3zM140.6 96.6l.4-.4zM140.6 96.6l.4-.4-.5 .6zM141 96.2l-.6 .8zM141 96.2l-.6 1.1zM141 96.2l-.6 1.4v-.3zM141 96.2l-.5 1.6-.1-.2zM141 96.2l-.4 1.8-.1-.2zM141 96.2l.5 2.4h-.2zM141 96.2l.8 2.4h-.3z"/>
<path d="M141 96.2l1.1 2.3-.3 .1zM141 96.2l1.3 2.2-.2 .1zM141 96.2l1.5 2-.2 .2zM141 96.2l1.7 1.8-.2 .2zM141 96.2l1.8 1.5-.1 .3zM141 96.2l1.9 1.3-.1 .2zM141 96.2l1.9 1v.3zM141 96.2l1.8 .7 .1 .3zM141 96.2l1.7 .5 .1 .2zM141 96.2l1.5 .3 .2 .2zM141 96.2l1.5 .3zM141 96.2l1.3 .1z"/>
<path d="M141 96.2h1.1zM141 96.2l.8-.1zM141 96.2l.6-.1zM141 96.2l.3-.1zM189.2 95.2l.2-.2-.4 .4zM189 95.4l.4-.4-.6 .6zM188.8 95.6l.6-.6-.6 .8zM189.4 95l-.7 1.1zM189.4 95l-.7 1.4zM189.4 95l-.6 1.6-.1-.2zM189.4 95l-.5 1.9-.1-.3zM189.4 95l-.4 2.1-.1-.2z"/>
<path d="M189.4 95l.7 2.5h-.3zM189.4 95l.9 2.4-.2 .1zM189.4 95l1.2 2.3-.3 .1zM189.4 95l1.4 2.1-.2 .2zM189.4 95l1.6 1.9-.2 .2zM189.4 95l1.7 1.6-.1 .3zM189.4 95l1.8 1.4-.1 .2zM189.4 95l1.8 1.1v.3zM189.4 95l1.8 .9v.2zM189.4 95l1.6 .6 .2 .3zM189.4 95l1.5 .4 .1 .2zM189.4 95l1.5 .4z"/>
<path d="M189.4 95l1.3 .2zM189.4 95h1zM189.4 95h.8zM189.4 95h.5zM189.4 95h.3zM226.8 96.1l.4-.3zM226.8 96.1l.4-.3-.6 .5zM226.6 96.3l.6-.5-.7 .7zM226.5 96.5l.7-.7-.8 1zM227.2 95.8l-.8 1.3v-.3zM227.2 95.8l-.7 1.5-.1-.2zM227.2 95.8l-.6 1.8-.1-.3z"/>
<path d="M227.2 95.8l-.4 2-.2-.2zM227.2 95.8l-.2 2.2-.2-.2zM227.2 95.8l.5 2.4h-.3zM227.2 95.8l.8 2.4h-.3zM227.2 95.8l1 2.3-.2 .1zM227.2 95.8l1.3 2.1-.3 .2zM227.2 95.8l1.5 1.9-.2 .2zM227.2 95.8l1.6 1.7-.1 .2zM227.2 95.8l1.7 1.4-.1 .3zM227.2 95.8l1.7 1.2v.2zM227.2 95.8l1.7 .9v.3zM227.2 95.8l1.6 .6 .1 .3z"/>
<path d="M227.2 95.8l1.6 .6zM227.2 95.8l1.3 .2 .2 .2zM227.2 95.8l1.3 .2zM227.2 95.8l1.1 .1zM227.2 95.8h.8zM227.2 95.8l.6-.1zM227.2 95.8l.3-.1zM256.2 94.1l.5-.2zM256.2 94.1l.5-.2-.6 .5zM256.1 94.4l.6-.5-.8 .7zM255.9 94.6l.8-.7-.8 1zM256.7 93.9l-.8 1.3z"/>
<path d="M256.7 93.9l-.8 1.5v-.2zM256.7 93.9l-.7 1.8-.1-.3zM256.7 93.9l-.5 2-.2-.2zM256.7 93.9l-.3 2.2-.2-.2zM256.7 93.9l.7 2.4h-.3zM256.7 93.9l1 2.3-.3 .1zM256.7 93.9l1.2 2.2-.2 .1zM256.7 93.9l1.4 1.9-.2 .3zM256.7 93.9l1.5 1.7-.1 .2zM256.7 93.9l1.6 1.5-.1 .2zM256.7 93.9l1.6 1.2v.3zM256.7 93.9l1.6 .9v.3z"/>
<path d="M256.7 93.9l1.6 .7v.2zM256.7 93.9l1.6 .7zM256.7 93.9l1.4 .5zM256.7 93.9l1.3 .2zM256.7 93.9l1 .1zM256.7 93.9h.8zM256.7 93.9l.5-.1zM256.7 93.9h.3zM282.4 97.5l.5-.2zM282.1 97.7l.8-.4zM282.1 97.7l.8-.4-.9 .6zM282 97.9l.9-.6-1 .9z"/>
<path d="M281.9 98.2l1-.9-1 1.2zM282.9 97.3l-1 1.4v-.2zM282.9 97.3l-.9 1.7-.1-.3zM282.9 97.3l-.8 1.9-.1-.2zM282.9 97.3l-.5 2.1-.3-.2zM282.9 97.3l-.3 2.3-.2-.2zM282.9 97.3l.5 2.4h-.3zM282.9 97.3l.7 2.3-.2 .1zM282.9 97.3l1 2.2-.3 .1zM282.9 97.3l1.1 2-.1 .2zM282.9 97.3l1.3 1.8-.2 .2zM282.9 97.3l1.4 1.5-.1 .3z"/>
<path d="M282.9 97.3l1.5 1.3-.1 .2zM282.9 97.3l1.5 1v.3zM282.9 97.3l1.4 .8 .1 .2zM282.9 97.3l1.4 .5v.3zM282.9 97.3l1.4 .5zM282.9 97.3l1.1 .3zM282.9 97.3l1 .2zM282.9 97.3h.7zM282.9 97.3l.5-.1zM282.9 97.3l.2-.1zM303.7 96.9l.5-.3zM303.7 96.9l.5-.3-.6 .5z"/>
<path d="M303.6 97.1l.6-.5-.7 .7zM304.2 96.6l-.8 1zM304.2 96.6l-.8 1.3zM304.2 96.6l-.7 1.5zM304.2 96.6l-.6 1.8-.1-.3zM304.2 96.6l-.4 2-.2-.2zM304.2 96.6l.5 2.3h-.2zM304.2 96.6l.8 2.3h-.3zM304.2 96.6l1.1 2.2-.3 .1zM304.2 96.6l1.3 2-.2 .2zM304.2 96.6l1.5 1.8-.2 .2zM304.2 96.6l1.6 1.6-.1 .2z"/>
<path d="M304.2 96.6l1.7 1.4-.1 .2zM304.2 96.6l1.7 1.1v.3zM304.2 96.6l1.7 .8v.3zM304.2 96.6l1.6 .6 .1 .2zM304.2 96.6l1.6 .6zM304.2 96.6l1.3 .1 .1 .2zM304.2 96.6l1.3 .1zM304.2 96.6h1.1zM304.2 96.6l.8-.1zM304.2 96.6l.5-.2zM304.2 96.6l.2-.1zM43.3 110.1h1l-.5 2.5z"/>
<path d="M340.8 110.1h1l-.5 2.5zM347.8 126.4l2.5-.4v1zM392.1 126l2.5 .4-2.5 .6zM43.8 152l.5 2.5h-1zM100.1 149.5h.9l-.4 2.5zM100.6 154.2l.4 2.5h-.9zM187.8 152l.5 2.5h-1zM259 149.5h1l-.5 2.5zM259.5 154.2l.5 2.5h-1zM303.3 157.7h1l-.5 2.5zM303.8 152l.5 2.5h-1zM187.3 160.5h1l-.5 2.5z"/>
<path d="M43.3 196.3h1l-.5 2.5zM77.9 218.9l2.4-.5v1zM315.9 218.4l2.4 .5-2.4 .5z"/>
</g>
<path d="M140.8 96.2v2.1M256.9 93.9v2.4M304 96.6v2.2" fill="none" stroke="#000" stroke-width=".42"/>
<path d="M189.6 95v2.5M256.5 93.9v2.3" fill="none" stroke="#000" stroke-width=".34"/>
<path d="M189.2 95v2.3" fill="none" stroke="#000" stroke-width=".38"/>
<text font-size="7.9" x="153.8" y="20.2">Contenedor 40 pies con 2 SMT PTM</text>
<g font-size="4.7">
<text x="304.6" y="263.9">Contenedor 40 pies con</text>
<text x="304.6" y="269.3">2 SMT PTM</text>
</g>
<g font-size="4.2">
<text x="34" y="9.6">6</text>
<text x="104" y="9.6">5</text>
<text x="174" y="9.6">4</text>
<text x="244" y="9.6">3</text>
<text x="314" y="9.6">2</text>
<text x="384" y="9.6">1</text>
<text x="6.8" y="38.7">D</text>
<text x="410.6" y="38.7">D</text>
<text x="7" y="112.9">C</text>
<text x="410.8" y="112.9">C</text>
<text x="7" y="187.1">B</text>
<text x="410.8" y="187.1">B</text>
<text x="7" y="261.4">A</text>
<text x="410.8" y="261.4">A</text>
<text x="34" y="290.4">6</text>
<text x="104" y="290.4">5</text>
<text x="174" y="290.4">4</text>
<text x="244" y="290.4">3</text>
<text x="314" y="290.4">2</text>
<text x="384" y="290.4">1</text>
</g>
<g font-size="3.9">
<text x="147.1" y="50.7">5</text>
<text x="102.8" y="63" transform="rotate(-90 102.8 63)">55</text>
<text x="195.4" y="61.4" transform="rotate(-90 195.4 61.4)">340</text>
<text x="252.1" y="61.9" transform="rotate(-90 252.1 61.9)">175</text>
<text x="282.2" y="62.5" transform="rotate(-90 282.2 62.5)">23</text>
<text x="68.7" y="89.3">4</text>
<text x="42.2" y="93.9" transform="rotate(-90 42.2 93.9)">2275</text>
<text x="339.8" y="93.9" transform="rotate(-90 339.8 93.9)">2275</text>
<text x="68.7" y="108">4</text>
<text x="367.2" y="124.9">2340</text>
<text x="154.7" y="126.4">3</text>
<text x="202" y="126.4">3</text>
<text x="237.3" y="126.4">2</text>
<text x="267.2" y="126.4">2</text>
<text x="289.3" y="126.4">1</text>
<text x="315.3" y="126.7">1</text>
<text x="99" y="149.2" transform="rotate(-90 99 149.2)">110</text>
<text x="186.3" y="147.6" transform="rotate(-90 186.3 147.6)">550</text>
<text x="258" y="149.8" transform="rotate(-90 258 149.8)">110</text>
<text x="302.2" y="149.5" transform="rotate(-90 302.2 149.5)">410</text>
<text x="42.2" y="179.5" transform="rotate(-90 42.2 179.5)">2340</text>
<text x="193.2" y="217.3">12025</text>
<text x="140.3" y="248.2">ITEM</text>
<text x="150.4" y="248.2">QTY</text>
<text x="181.6" y="248.2">PART NUMBER</text>
<text x="143.5" y="253.5">1</text>
<text x="152.6" y="253.5">2</text>
<text x="158.6" y="253.5">Caja A</text>
<text x="143.5" y="258.8">2</text>
<text x="152.6" y="258.8">2</text>
<text x="158.6" y="258.8">Caja B</text>
<text x="143.5" y="264.2">3</text>
<text x="143.5" y="269.4">4</text>
<text x="152.6" y="264.2">2</text>
<text x="152.6" y="269.5">2</text>
<text x="158.6" y="264.2">Caja C</text>
<text x="158.6" y="269.5">Caja D</text>
<text x="143.5" y="274.7">5</text>
<text x="152.6" y="274.7">1</text>
<text x="158.6" y="274.8">Contenedor 40 pies</text>
</g>
<text font-size="3.1" x="352.4" y="275.2">SMT-PTM-MAR-03-C40-EMB02</text>
<g font-size="2.4">
<text x="271.2" y="259.7">SCALE:</text>
<text x="350.6" y="260.8">DRAWN: Sergio Torremocha</text>
<text x="391.2" y="260.6">20/12/2016</text>
<text x="350.6" y="267">CHECKED:</text>
<text x="350.6" y="271.4">DWG NO:</text>
<text x="351.6" y="279.3">REV</text>
<text x="372" y="279.4">SIZE</text>
<text x="391" y="279.6">SHEET</text>
<text x="358.1" y="284.1">02</text>
<text x="377.9" y="283.8">A3</text>
<text x="398.3" y="283.8">1 /1</text>
</g>
</svg>
